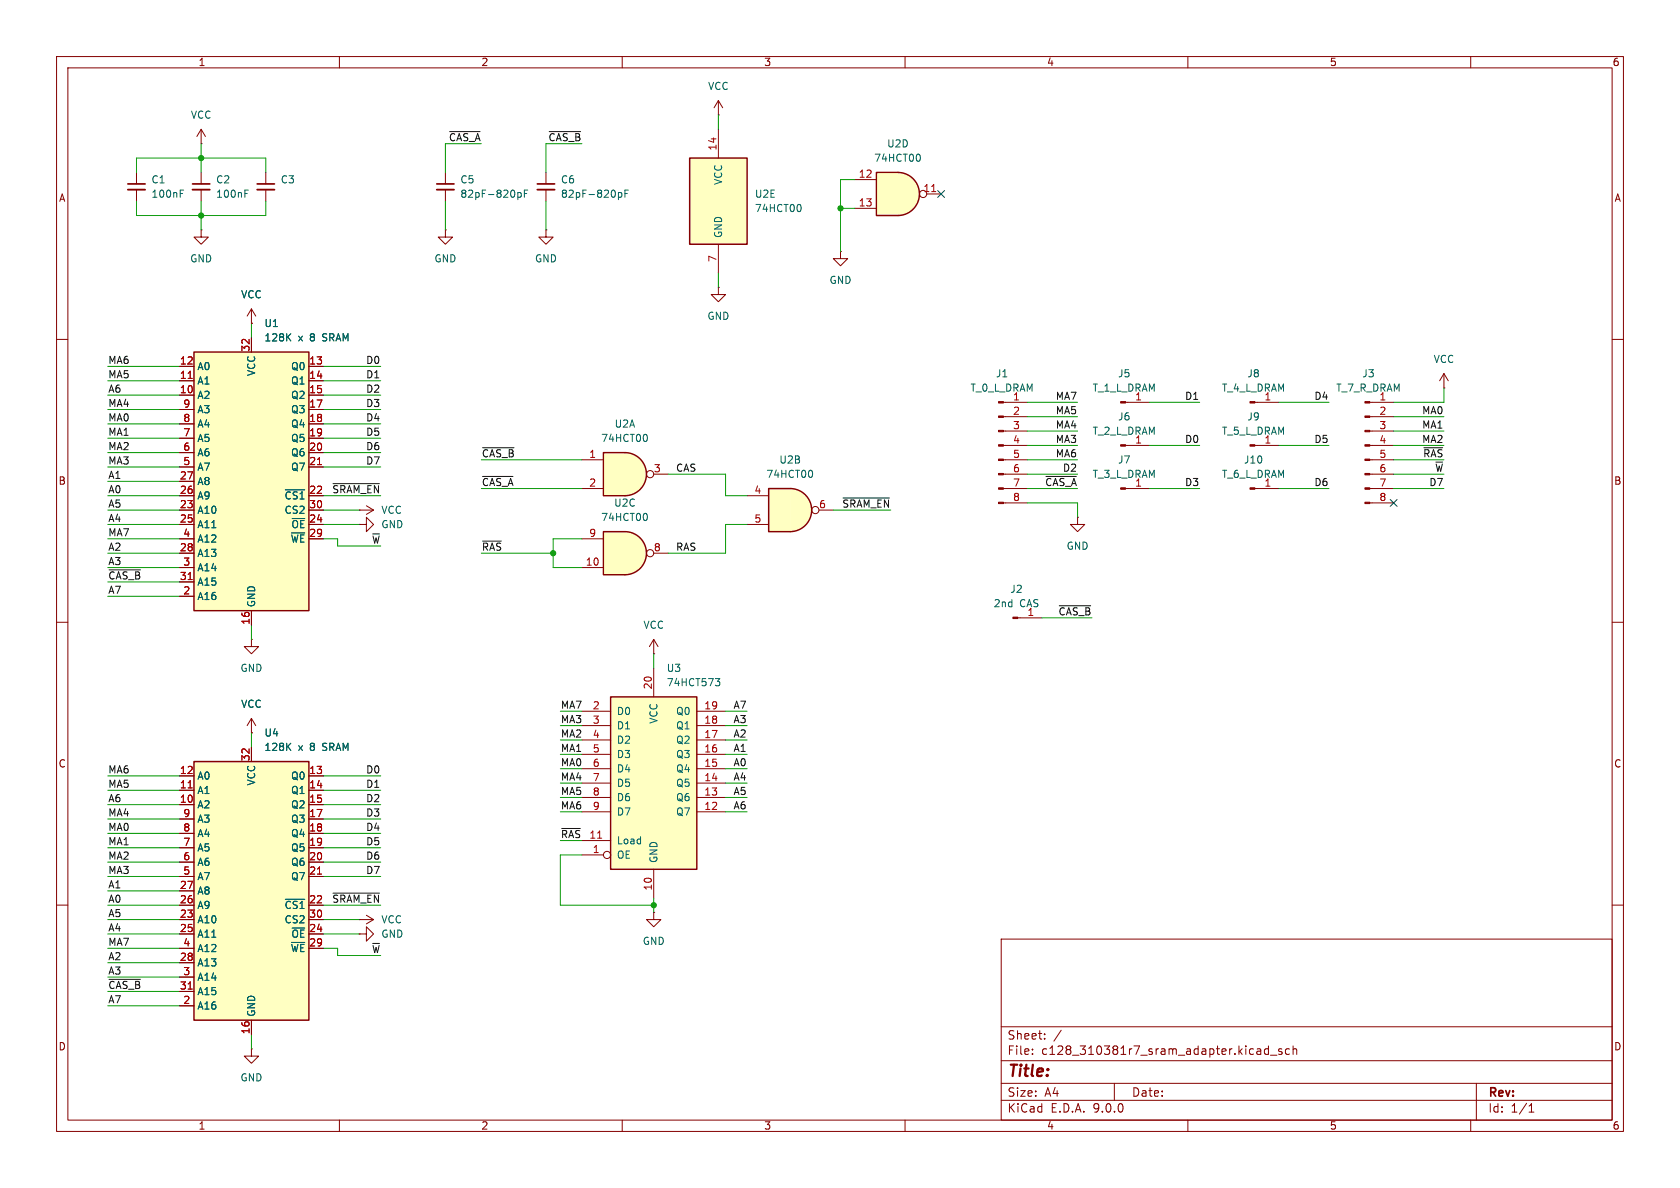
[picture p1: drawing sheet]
<svg xmlns="http://www.w3.org/2000/svg" width="297mm" height="210mm" viewBox="0 0 297 210" stroke-linecap="round" stroke-linejoin="round" font-family="sans-serif">
<g fill="none" stroke="#840000" stroke-width=".18">
<path d="M10 10h277v190h-277zM12 12h273v186h-273zM60 10v2M110 10v2M160 10v2M210 10v2M260 10v2M96.5 40.6v1.3h1.3l-1.3 1.3-1.3-1.3h1.3M96.5 40.6h.1M10 60h2M285 60h2M10 110h2"/>
<path d="M285 110h2M10 160h2M177 166h108v32h-108zM285 160h2M60 198v2M110 198v2M160 198v2M177 194.5h108M177 191.5h108M177 187.5h108M177 181.5h108M182.5 186.3v.1"/>
<path d="M182.5 185.5v.1M184.7 183.6v.1M184.7 182.8v.1M187.6 182.1l-1.3 2M197 191.5v3M210 198v2M224.2 184.9v1.5M224.2 185.5l-.4-.1-.3 .3v.4l.2 .2h.5M224.6 186.5h1.1M226.6 185.5l-.4-.1-.2 .2 .1 .2 .5 .2v.3h-.6M228 185.5l-.5-.1-.3 .3v.4l.2 .2h.6M228.6 185.5l.2-.1 .4 .1v.9"/>
<path d="M228.6 184.9v1.5M260 198v2M261 191.5v6.5M270.3 196.6h.9M270.3 195.5l.4-.4v1.5"/>
</g>
<path d="M110.5 94a3.8 3.8 0 0 1 3.8 3.8 3.8 3.8 0 0 1-3.8 3.8z" fill="#ffffc2" stroke="#ffffc2" stroke-width=".18"/>
<path d="M106.7 94h3.8v7.6h-3.8z" fill="#ffffc2"/>
<path d="M106.7 94h3.8a3.8 3.8 0 0 1 3.8 3.8 3.8 3.8 0 0 1-3.8 3.8h-3.8z" fill="none" stroke="#840000" stroke-width=".25"/>
<g fill="none" stroke="#840000" stroke-width=".18">
<path d="M102.9 95.3h3.8M115.6 97.8h2.5M102.9 100.3h3.8"/>
<circle cx="114.9" cy="97.8" r=".63"/>
</g>
<path d="M114.3 90.8l.1 .4-.1 .8" fill="none" stroke="#006464" stroke-width=".18"/>
<path d="M110.5 80a3.8 3.8 0 0 1 3.8 3.8 3.8 3.8 0 0 1-3.8 3.8z" fill="#ffffc2" stroke="#ffffc2" stroke-width=".18"/>
<path d="M106.7 80h3.8v7.6h-3.8z" fill="#ffffc2"/>
<path d="M106.7 80h3.8a3.8 3.8 0 0 1 3.8 3.8 3.8 3.8 0 0 1-3.8 3.8h-3.8z" fill="none" stroke="#840000" stroke-width=".25"/>
<g fill="none" stroke="#840000" stroke-width=".18">
<path d="M148.6 44.5v1.2h1.3l-1.3 1.3-1.3-1.3h1.3M148.6 44.5h.1M199 78.7h4.2M102.9 81.3h3.8M102.9 86.4h3.8M115.6 83.8h2.5M199 86.4h4.2M115.6 115.6h.1M115.6 113l-.8 1.3M115.6 113l.7 1.3M115.6 113v2.6M115.6 161.3v1.3h1.2l-1.2 1.2-1.3-1.2h1.3"/>
<path d="M115.6 161.3h.1"/>
<circle cx="114.9" cy="83.8" r=".63"/>
</g>
<path d="M114.3 76.8l.1 .5-.1 .7" fill="none" stroke="#006464" stroke-width=".18"/>
<g fill="#840000" stroke="#840000" stroke-width=".18">
<path d="M198.1 78.6h.9v.3h-.9z"/>
<path d="M198.1 86.2h.9v.3h-.9z"/>
</g>
<path d="M121.9 27.9h10.2v15.3h-10.2z" fill="#ffffc2"/>
<path d="M121.9 27.9h10.2v15.3h-10.2z" fill="none" stroke="#840000" stroke-width=".25"/>
<g fill="none" stroke="#840000" stroke-width=".18">
<path d="M127 17.8v2.5M127 17.8l-.8 1.3M127 17.8l.8 1.3M78.7 30.5v2M78.7 33.5v2.1M127 20.3h.1M127 22.9v5M44.4 57.2h.1M44.4 54.6l-.7 1.3M44.4 54.6l.8 1.3M44.4 54.6v2.6M78.7 40.6v1.3h1.3l-1.3 1.3-1.2-1.3h1.2"/>
<path d="M78.7 40.6h.1M127 50.8v1.3h1.3l-1.3 1.2-1.3-1.2h1.3M127 50.8h.1M127 43.2v5.1M177.4 71.1h4.2M177.4 73.7h4.2M177.4 76.2h4.2M177.4 78.7h4.2M177.4 81.3h4.2M177.4 83.8h4.2M177.4 86.4h4.2M177.4 88.9h4.2"/>
<path d="M44.4 113v1.3h1.3l-1.3 1.3-1.2-1.3h1.2M44.4 113h.1"/>
</g>
<path d="M91.6 34v1.3M91.6 34.1l.3-.1 .3 .3-.2 .5h-.4M92.7 34.2h.4M93.3 33.6h-.6v1.3M141.4 36.2l.2 .4-.2 .7" fill="none" stroke="#006464" stroke-width=".18"/>
<g fill="#840000" stroke="#840000" stroke-width=".18">
<path d="M176.5 71h.9v.2h-.9z"/>
<path d="M176.5 73.5h.9v.3h-.9z"/>
<path d="M176.5 76.1h.9v.2h-.9z"/>
<path d="M176.5 78.6h.9v.3h-.9z"/>
<path d="M176.5 81.2h.9v.2h-.9z"/>
<path d="M176.5 83.7h.9v.2h-.9z"/>
<path d="M176.5 86.2h.9v.3h-.9z"/>
<path d="M176.5 88.8h.9v.2h-.9z"/>
</g>
<path d="M77.2 32.5h3.1" fill="none" stroke="#840000" stroke-width=".3"/>
<path d="M77.2 33.5h3.1" fill="none" stroke="#840000" stroke-width=".33"/>
<path d="M139.7 86.4a3.8 3.8 0 0 1 3.8 3.8 3.8 3.8 0 0 1-3.8 3.8z" fill="#ffffc2" stroke="#ffffc2" stroke-width=".18"/>
<path d="M135.9 86.4h3.8v7.6h-3.8z" fill="#ffffc2"/>
<path d="M135.9 86.4h3.8a3.8 3.8 0 0 1 3.8 3.8 3.8 3.8 0 0 1-3.8 3.8h-3.8z" fill="none" stroke="#840000" stroke-width=".25"/>
<g fill="none" stroke="#840000" stroke-width=".18">
<path d="M35.6 25.4h.1M35.6 22.9l-.8 1.2M35.6 22.9l.7 1.2M35.6 22.9v2.5M199 71.1h4.2M221.8 71.1h4.3M221.8 78.7h4.3M242.2 71.1h4.2M242.2 73.7h4.2M242.2 76.2h4.2M242.2 78.7h4.2M255.3 68.6h.1"/>
<path d="M255.3 66l-.8 1.3M255.3 66l.7 1.3M255.3 66v2.6M63.5 90.2h.1M63.5 92.7h1.3v-1.3l1.2 1.3-1.2 1.3v-1.3M63.5 92.7h.1M63.5 90.2h2.5M64.8 89.4l1.2 .8M66 90.2l-1.2 .7M132.1 87.6h3.8M132.1 92.7h3.8M144.8 90.2h2.5"/>
<path d="M221.8 86.4h4.3M242.2 81.3h4.2M242.2 83.8h4.2M242.2 86.4h4.2M242.2 88.9h4.2M179.9 109.2h4.2M44.4 129.5h.1M44.4 127l-.7 1.3M44.4 127l.8 1.3M44.4 127v2.5M63.5 165.1h1.3v-1.3l1.2 1.3-1.2 1.3v-1.3M63.5 165.1h.1"/>
<path d="M63.5 162.6h.1M63.5 162.6h2.5M64.8 161.8l1.2 .8M66 162.6l-1.2 .7M44.4 185.4v1.3h1.3l-1.3 1.3-1.2-1.3h1.2M44.4 185.4h.1"/>
<circle cx="144.1" cy="90.2" r=".63"/>
</g>
<path d="M143.5 83.2l.2 .4-.2 .7" fill="none" stroke="#006464" stroke-width=".18"/>
<g fill="#840000" stroke="#840000" stroke-width=".18">
<path d="M179.1 109.1h.8v.2h-.8z"/>
<path d="M198.1 71h.9v.2h-.9z"/>
<path d="M241.3 71h.9v.2h-.9z"/>
<path d="M241.3 73.5h.9v.3h-.9z"/>
<path d="M241.3 76.1h.9v.2h-.9z"/>
<path d="M241.3 78.6h.9v.3h-.9z"/>
<path d="M241.3 81.2h.9v.2h-.9z"/>
<path d="M241.3 83.7h.9v.2h-.9z"/>
<path d="M241.3 86.2h.9v.3h-.9z"/>
<path d="M241.3 88.8h.9v.2h-.9z"/>
<path d="M221 78.6h.8v.3h-.8z"/>
<path d="M221 86.2h.8v.3h-.8z"/>
<path d="M221 71h.8v.2h-.8z"/>
</g>
<path d="M34.3 62.2h20.3v45.8h-20.3z" fill="#ffffc2"/>
<path d="M34.3 62.2h20.3v45.8h-20.3z" fill="none" stroke="#840000" stroke-width=".25"/>
<g fill="none" stroke="#840000" stroke-width=".18">
<path d="M44.4 59.7v2.5M31.7 64.8h2.6M31.7 67.3h2.6M31.7 69.9h2.6M31.7 72.4h2.6M31.7 74.9h2.6M31.7 77.5h2.6M54.6 64.8h2.5M54.6 67.3h2.5M54.6 69.9h2.5M54.6 72.4h2.5M54.6 74.9h2.5"/>
<path d="M54.6 77.5h2.5M31.7 80h2.6M31.7 82.6h2.6M31.7 85.1h2.6M31.7 87.6h2.6M31.7 90.2h2.6M31.7 92.7h2.6M31.7 95.3h2.6M31.7 97.8h2.6M54.6 80h2.5M54.6 82.6h2.5M54.6 87.6h2.5"/>
<path d="M54.6 90.2h2.5M54.6 92.7h2.5M54.6 95.3h2.5M31.7 100.3h2.6M31.7 102.9h2.6M31.7 105.4h2.6M44.4 108v2.5"/>
</g>
<path d="M33.3 66.9h.7M56.1 82.1h.7M33.3 102.5h.7" fill="none" stroke="#a90000" stroke-width=".18"/>
<path d="M50.9 59.5l.5 .8M51.4 59l-.7 .7M50.4 86.6h3.5" fill="none" stroke="#006464" stroke-width=".18"/>
<path d="M107.9 123.2h15.3v30.5h-15.3z" fill="#ffffc2"/>
<path d="M107.9 123.2h15.3v30.5h-15.3z" fill="none" stroke="#840000" stroke-width=".25"/>
<g fill="none" stroke="#840000" stroke-width=".18">
<path d="M35.6 30.5v2M35.6 33.5v2.1M47 30.5v2M47 33.5v2.1M115.6 118.1v5.1M102.9 125.7h5M102.9 128.3h5M102.9 130.8h5M102.9 133.4h5M102.9 135.9h5M102.9 138.4h5M123.2 125.7h5.1"/>
<path d="M123.2 128.3h5.1M123.2 130.8h5.1M123.2 133.4h5.1M123.2 135.9h5.1M123.2 138.4h5.1M102.9 141h5M102.9 143.5h5M102.9 148.6h5M102.9 151.1h3.8M115.6 153.7v5.1M123.2 141h5.1M123.2 143.5h5.1"/>
<circle cx="107.3" cy="151.1" r=".63"/>
</g>
<path d="M105.7 148.2h.7" fill="none" stroke="#a90000" stroke-width=".18"/>
<path d="M43.3 34.2h.4M43.3 33.6h.6M126.5 120h.7l-.4 .4 .4 .2v.4l-.2 .2h-.4" fill="none" stroke="#006464" stroke-width=".18"/>
<path d="M34 32.5h3.1M45.5 32.5h3" fill="none" stroke="#840000" stroke-width=".3"/>
<path d="M34 33.5h3.1M45.5 33.5h3" fill="none" stroke="#840000" stroke-width=".33"/>
<path d="M158.7 30.5a3.8 3.8 0 0 1 3.8 3.8 3.8 3.8 0 0 1-3.8 3.8z" fill="#ffffc2" stroke="#ffffc2" stroke-width=".18"/>
<path d="M154.9 30.5h3.8v7.6h-3.8z" fill="#ffffc2"/>
<path d="M154.9 30.5h3.8a3.8 3.8 0 0 1 3.8 3.8 3.8 3.8 0 0 1-3.8 3.8h-3.8z" fill="none" stroke="#840000" stroke-width=".25"/>
<g fill="none" stroke="#840000" stroke-width=".18">
<path d="M24.1 30.5v2M24.1 33.5v2.1M96.5 30.5v2M96.5 33.5v2.1M151.1 31.8h3.8M151.1 36.8h3.8M163.8 34.3h2.6M35.6 40.6v1.3h1.2l-1.2 1.3-1.3-1.3h1.3M35.6 40.6h.1M190.5 91.4v1.3h1.3l-1.3 1.3-1.3-1.3h1.3M190.5 91.4h.1"/>
<circle cx="163.2" cy="34.3" r=".63"/>
</g>
<path d="M164.7 33.9h.7" fill="none" stroke="#a90000" stroke-width=".18"/>
<path d="M31.9 34.2h.4M31.9 33.6h.6M109.3 34v1.3M109.3 34.1l.4-.1 .2 .3-.1 .5h-.5M110.5 34.2h.4M111.1 33.6h-.6v1.3M162.5 27.3l.2 .4-.2 .8" fill="none" stroke="#006464" stroke-width=".18"/>
<path d="M22.6 32.5h3.1M95 32.5h3" fill="none" stroke="#840000" stroke-width=".3"/>
<path d="M22.6 33.5h3.1M95 33.5h3" fill="none" stroke="#840000" stroke-width=".33"/>
<path d="M34.3 134.6h20.3v45.7h-20.3z" fill="#ffffc2"/>
<path d="M34.3 134.6h20.3v45.7h-20.3z" fill="none" stroke="#840000" stroke-width=".25"/>
<g fill="none" stroke="#840000" stroke-width=".18">
<path d="M44.4 57.2h.1M44.4 59.7v2.5M31.7 64.8h2.6M31.7 67.3h2.6M31.7 69.9h2.6M31.7 72.4h2.6M31.7 74.9h2.6M31.7 77.5h2.6M54.6 64.8h2.5M54.6 67.3h2.5M54.6 69.9h2.5M54.6 72.4h2.5"/>
<path d="M54.6 74.9h2.5M54.6 77.5h2.5M31.7 80h2.6M31.7 82.6h2.6M31.7 85.1h2.6M31.7 87.6h2.6M31.7 90.2h2.6M31.7 92.7h2.6M31.7 95.3h2.6M31.7 97.8h2.6M54.6 80h2.5M54.6 82.6h2.5"/>
<path d="M54.6 87.6h2.5M54.6 90.2h2.5M54.6 92.7h2.5M54.6 95.3h2.5M31.7 100.3h2.6M31.7 102.9h2.6M31.7 105.4h2.6M44.4 108v2.5M31.7 137.2h2.6M31.7 139.7h2.6M44.4 129.5h.1M44.4 132.1v2.5"/>
<path d="M54.6 137.2h2.5M54.6 139.7h2.5M31.7 142.2h2.6M31.7 144.8h2.6M31.7 147.3h2.6M31.7 149.9h2.6M31.7 152.4h2.6M31.7 154.9h2.6M31.7 157.5h2.6M54.6 142.2h2.5M54.6 144.8h2.5M54.6 147.3h2.5"/>
<path d="M54.6 149.9h2.5M54.6 152.4h2.5M54.6 154.9h2.5M31.7 160h2.6M31.7 162.6h2.6M31.7 165.1h2.6M31.7 167.6h2.6M31.7 170.2h2.6M31.7 172.7h2.6M31.7 175.3h2.6M31.7 177.8h2.6M54.6 160h2.5"/>
<path d="M54.6 162.6h2.5M54.6 165.1h2.5M54.6 167.6h2.5M44.4 180.3v2.6"/>
</g>
<path d="M33.3 66.9h.7M56.1 82.1h.7M33.3 102.5h.7M33.3 139.3h.7M56.1 154.5h.7M33.3 174.8h.7" fill="none" stroke="#a90000" stroke-width=".18"/>
<path d="M50.9 59.5l.5 .8M51.4 59l-.7 .7M50.4 86.6h3.5M50.9 131.9l.5 .8M51.4 131.4l-.7 .7M50.4 159h3.5" fill="none" stroke="#006464" stroke-width=".18"/>
<g fill="none" stroke="#0f0f0f" stroke-width=".18">
<path d="M79.5 23.3h5.4M97.1 23.3h5.5M85.3 79.1h5.6M251.7 79.1h3.3M58.9 85.5h8.2M85.3 84.2h5.4M85.3 95.7h3.3M149 88h8.3M184.9 84.2h5.4M19.3 100.7h5.5M187.3 107.1h5.5M58.9 157.9h8.2"/>
<path d="M99.3 146.5h3.3M19.3 173.1h5.5"/>
</g>
<g fill="none" stroke="#009600" stroke-width=".18">
<path d="M24.1 30.5v-2.6h22.9v2.6M24.1 35.6v2.5h22.9v-2.5M35.6 25.4v5.1M35.6 35.6v5M78.7 35.6v5M85.1 25.4h-6.4v5.1M96.5 35.6v5M102.9 25.4h-6.4v5.1M127 20.3v2.6M148.6 36.8h2.5M151.1 31.8h-2.5v12.7M44.4 57.2v2.5"/>
<path d="M127 48.3v2.5M19 74.9h12.7M19 77.5h12.7M19 72.4h12.7M19 67.3h12.7M19 69.9h12.7M19 64.8h12.7M57.1 74.9h10.2M57.1 77.5h10.2M57.1 72.4h10.2M57.1 67.3h10.2M57.1 69.9h10.2"/>
<path d="M57.1 64.8h10.2M181.6 73.7h8.9M181.6 71.1h8.9M181.6 76.2h8.9M181.6 78.7h8.9M203.2 71.1h8.9M203.2 78.7h8.9M226.1 71.1h8.8M226.1 78.7h8.8M246.4 73.7h8.9M246.4 76.2h8.9M246.4 78.7h8.9"/>
<path d="M255.3 68.6v2.5h-8.9M19 95.3h12.7M19 87.6h12.7M19 92.7h12.7M19 97.8h12.7M19 80h12.7M19 82.6h12.7M19 90.2h12.7M19 85.1h12.7M57.1 95.3h2.6v1.2h7.6M57.1 87.6h10.2M57.1 92.7h6.4"/>
<path d="M57.1 80h10.2M57.1 82.6h10.2M57.1 90.2h6.4M85.1 81.3h17.8M85.1 86.4h17.8M85.1 97.8h12.7M102.9 95.3h-5.1v5h5.1M118.1 83.8h10.2v3.8h3.8M132.1 92.7h-3.8v5.1h-10.2M147.3 90.2h10.2M181.6 81.3h8.9M181.6 83.8h8.9"/>
<path d="M181.6 86.4h8.9M181.6 88.9h8.9v2.5M203.2 86.4h8.9M226.1 86.4h8.8M246.4 81.3h8.9M246.4 83.8h8.9M246.4 86.4h8.9M19 100.3h12.7M19 105.4h12.7M19 102.9h12.7M44.4 110.5v2.5M115.6 115.6v2.5"/>
<path d="M184.1 109.2h8.9M19 139.7h12.7M19 137.2h12.7M44.4 129.5v2.6M57.1 139.7h10.2M57.1 137.2h10.2M99.1 125.7h3.8M99.1 130.8h3.8M99.1 128.3h3.8M99.1 133.4h3.8M99.1 135.9h3.8M99.1 138.4h3.8"/>
<path d="M128.3 125.7h3.8M128.3 130.8h3.8M128.3 128.3h3.8M128.3 133.4h3.8M128.3 135.9h3.8M128.3 138.4h3.8M19 142.2h12.7M19 152.4h12.7M19 149.9h12.7M19 147.3h12.7M19 154.9h12.7M19 144.8h12.7"/>
<path d="M19 157.5h12.7M57.1 142.2h10.2M57.1 152.4h10.2M57.1 149.9h10.2M57.1 147.3h10.2M57.1 154.9h10.2M57.1 144.8h10.2M99.1 148.6h3.8M99.1 141h3.8M99.1 143.5h3.8M102.9 151.1h-3.8v8.9h16.5M115.6 158.8v2.5"/>
<path d="M128.3 141h3.8M128.3 143.5h3.8M19 160h12.7M19 165.1h12.7M19 162.6h12.7M19 167.6h12.7M19 170.2h12.7M19 172.7h12.7M19 175.3h12.7M19 177.8h12.7M57.1 160h10.2M57.1 165.1h6.4"/>
<path d="M57.1 162.6h6.4M57.1 167.6h2.6v1.3h7.6M44.4 182.9v2.5"/>
</g>
<path d="M165.8 33.7l1.2 1.2M167 33.7l-1.2 1.2M245.8 88.3l1.2 1.2M247 88.3l-1.2 1.2" fill="none" stroke="#000084" stroke-width=".18"/>
<g fill="#009600" stroke="#009600" stroke-width=".18">
<circle cx="115.6" cy="160" r=".46"/>
<circle cx="97.8" cy="97.8" r=".46"/>
<circle cx="35.6" cy="27.9" r=".46"/>
<circle cx="148.6" cy="36.8" r=".46"/>
<circle cx="35.6" cy="38.1" r=".46"/>
</g>
<text font-size="2.8" fill="#840000" x="178" y="190.9">Title:</text>
<g font-size="2.1" fill="#840000">
<text x="178" y="184">Sheet:</text>
<text x="178" y="186.7">File:</text>
<text x="184.1" y="186.7">c128_310381r7_sram_adapter.kicad_sch</text>
<text x="178" y="196.9">KiCad</text>
<text x="178" y="194.1">Size:</text>
<text x="184.7" y="194.1">A4</text>
<text x="185.7" y="196.9">E.D.A.</text>
<text x="193.3" y="196.9">9.0.0</text>
<text x="200" y="194.1">Date:</text>
<text x="263" y="194.3">Rev:</text>
<text x="263" y="196.9">Id:</text>
<text x="267.1" y="196.9">1/1</text>
</g>
<g font-size="1.8" fill="#840000">
<text x="35" y="11.9">1</text>
<text x="85" y="11.9">2</text>
<text x="135" y="11.9">3</text>
<text x="185" y="11.9">4</text>
<text x="235" y="11.9">5</text>
<text x="285" y="11.9">6</text>
<text x="10.3" y="35.9">A</text>
<text x="285.3" y="35.9">A</text>
<text x="10.3" y="85.9">B</text>
<text x="285.3" y="85.9">B</text>
<text x="10.3" y="135.9">C</text>
<text x="285.3" y="135.9">C</text>
<text x="10.3" y="185.9">D</text>
<text x="285.3" y="185.9">D</text>
<text x="35" y="199.9">1</text>
<text x="85" y="199.9">2</text>
<text x="135" y="199.9">3</text>
<text x="185" y="199.9">4</text>
<text x="235" y="199.9">5</text>
<text x="285" y="199.9">6</text>
</g>
<g font-size="1.8" fill="#006464">
<text x="125.1" y="16.1">VCC</text>
<text x="33.6" y="21.2">VCC</text>
<text x="154.4" y="28.8">74HCT00</text>
<text x="156.7" y="26.3">U2D</text>
<text x="26.7" y="32.6">C1</text>
<text x="26.7" y="35.2">100nF</text>
<text x="38.1" y="32.6">C2</text>
<text x="38.1" y="35.2">100nF</text>
<text x="49.5" y="32.6">C3</text>
<text x="81.3" y="32.6">C5</text>
<text x="81.3" y="35.2">82pF-820pF</text>
<text x="99.1" y="32.6">C6</text>
<text x="99.1" y="35.2">82pF-820pF</text>
<text x="127.9" y="32.8" transform="rotate(-90 127.9 32.8)">VCC</text>
<text x="133.4" y="35.2">U2E</text>
<text x="133.4" y="37.7">74HCT00</text>
<text x="33.5" y="46.6">GND</text>
<text x="76.7" y="46.6">GND</text>
<text x="94.5" y="46.6">GND</text>
<text x="127.9" y="42.2" transform="rotate(-90 127.9 42.2)">GND</text>
<text x="42.5" y="52.9">VCC</text>
<text x="146.6" y="50.4">GND</text>
<text x="46.7" y="58">U1</text>
<text x="125" y="56.7">GND</text>
<text x="34.8" y="65.6">A0</text>
<text x="46.7" y="60.6">128K</text>
<text x="51.4" y="65.6">Q0</text>
<text x="52.7" y="60.6">x</text>
<text x="54.9" y="60.6">8</text>
<text x="57.3" y="60.6">SRAM</text>
<text x="253.4" y="64.4">VCC</text>
<text x="34.8" y="68.2">A1</text>
<text x="34.8" y="70.7">A2</text>
<text x="45.3" y="66.6" transform="rotate(-90 45.3 66.6)">VCC</text>
<text x="51.4" y="68.2">Q1</text>
<text x="51.4" y="70.7">Q2</text>
<text x="171.5" y="69.4">T_0_L_DRAM</text>
<text x="176" y="66.9">J1</text>
<text x="193.1" y="69.4">T_1_L_DRAM</text>
<text x="197.6" y="66.9">J5</text>
<text x="215.9" y="69.4">T_4_L_DRAM</text>
<text x="220.4" y="66.9">J8</text>
<text x="236.1" y="69.4">T_7_R_DRAM</text>
<text x="240.7" y="66.9">J3</text>
<text x="34.8" y="73.3">A3</text>
<text x="34.8" y="75.8">A4</text>
<text x="51.4" y="73.3">Q3</text>
<text x="51.4" y="75.8">Q4</text>
<text x="108.6" y="75.8">U2A</text>
<text x="193.1" y="77.1">T_2_L_DRAM</text>
<text x="197.6" y="74.5">J6</text>
<text x="215.9" y="77.1">T_5_L_DRAM</text>
<text x="220.4" y="74.5">J9</text>
<text x="34.8" y="78.3">A5</text>
<text x="34.8" y="80.9">A6</text>
<text x="34.8" y="83.4">A7</text>
<text x="51.4" y="78.3">Q5</text>
<text x="51.4" y="80.9">Q6</text>
<text x="51.4" y="83.4">Q7</text>
<text x="106.2" y="78.3">74HCT00</text>
<text x="137.7" y="82.1">U2B</text>
<text x="197.6" y="82.1">J7</text>
<text x="219.8" y="82.1">J10</text>
<text x="34.8" y="86">A8</text>
<text x="34.8" y="88.5">A9</text>
<text x="50.2" y="88.5">~{CS1}</text>
<text x="108.5" y="89.8">U2C</text>
<text x="135.4" y="84.7">74HCT00</text>
<text x="193.1" y="84.7">T_3_L_DRAM</text>
<text x="215.9" y="84.7">T_6_L_DRAM</text>
<text x="34.8" y="91">A10</text>
<text x="34.8" y="93.6">A11</text>
<text x="50.2" y="91">CS2</text>
<text x="51.4" y="93.6">~{OE}</text>
<text x="67.3" y="93.6">GND</text>
<text x="67.3" y="91">VCC</text>
<text x="106.2" y="92.3">74HCT00</text>
<text x="34.8" y="96.1">A12</text>
<text x="34.8" y="98.7">A13</text>
<text x="34.8" y="101.2">A14</text>
<text x="51.3" y="96.1">~{WE}</text>
<text x="188.5" y="97.4">GND</text>
<text x="34.8" y="103.7">A15</text>
<text x="34.8" y="106.3">A16</text>
<text x="45.3" y="107.4" transform="rotate(-90 45.3 107.4)">GND</text>
<text x="175.6" y="107.5">2nd</text>
<text x="178.5" y="105">J2</text>
<text x="180.3" y="107.5">CAS</text>
<text x="113.7" y="111.4">VCC</text>
<text x="181.5" y="109">1</text>
<text x="42.4" y="119">GND</text>
<text x="117.8" y="119">U3</text>
<text x="42.5" y="125.3">VCC</text>
<text x="117.8" y="121.5">74HCT573</text>
<text x="46.7" y="130.4">U4</text>
<text x="109" y="126.6">D0</text>
<text x="109" y="129.1">D1</text>
<text x="109" y="131.7">D2</text>
<text x="116.4" y="128" transform="rotate(-90 116.4 128)">VCC</text>
<text x="119.4" y="126.6">Q0</text>
<text x="119.4" y="129.1">Q1</text>
<text x="119.4" y="131.7">Q2</text>
<text x="46.7" y="132.9">128K</text>
<text x="52.7" y="132.9">x</text>
<text x="54.9" y="132.9">8</text>
<text x="57.3" y="132.9">SRAM</text>
<text x="109" y="134.2">D3</text>
<text x="109" y="136.8">D4</text>
<text x="119.4" y="134.2">Q3</text>
<text x="119.4" y="136.8">Q4</text>
<text x="34.8" y="138">A0</text>
<text x="34.8" y="140.6">A1</text>
<text x="34.8" y="143.1">A2</text>
<text x="45.3" y="139" transform="rotate(-90 45.3 139)">VCC</text>
<text x="51.4" y="138">Q0</text>
<text x="51.4" y="140.6">Q1</text>
<text x="51.4" y="143.1">Q2</text>
<text x="109" y="139.3">D5</text>
<text x="109" y="141.8">D6</text>
<text x="119.4" y="139.3">Q5</text>
<text x="119.4" y="141.8">Q6</text>
<text x="34.8" y="145.6">A3</text>
<text x="34.8" y="148.2">A4</text>
<text x="51.4" y="145.6">Q3</text>
<text x="51.4" y="148.2">Q4</text>
<text x="109" y="144.4">D7</text>
<text x="109" y="149.5">Load</text>
<text x="119.4" y="144.4">Q7</text>
<text x="34.8" y="150.7">A5</text>
<text x="34.8" y="153.3">A6</text>
<text x="34.8" y="155.8">A7</text>
<text x="51.4" y="150.7">Q5</text>
<text x="51.4" y="153.3">Q6</text>
<text x="51.4" y="155.8">Q7</text>
<text x="109" y="152">OE</text>
<text x="116.4" y="152.7" transform="rotate(-90 116.4 152.7)">GND</text>
<text x="34.8" y="158.3">A8</text>
<text x="34.8" y="160.9">A9</text>
<text x="50.2" y="160.9">~{CS1}</text>
<text x="34.8" y="163.4">A10</text>
<text x="34.8" y="166">A11</text>
<text x="50.2" y="163.4">CS2</text>
<text x="51.4" y="166">~{OE}</text>
<text x="67.3" y="166">GND</text>
<text x="67.3" y="163.4">VCC</text>
<text x="113.5" y="167.2">GND</text>
<text x="34.8" y="168.5">A12</text>
<text x="34.8" y="171">A13</text>
<text x="34.8" y="173.6">A14</text>
<text x="51.3" y="168.5">~{WE}</text>
<text x="34.8" y="176.1">A15</text>
<text x="34.8" y="178.7">A16</text>
<text x="45.3" y="179.8" transform="rotate(-90 45.3 179.8)">GND</text>
<text x="42.4" y="191.4">GND</text>
</g>
<g font-size="1.8" fill="#0f0f0f">
<text x="79.3" y="25.1">~{CAS_A}</text>
<text x="96.9" y="25.1">~{CAS_B}</text>
<text x="19" y="64.4">MA6</text>
<text x="64.6" y="64.4">D0</text>
<text x="19" y="67">MA5</text>
<text x="19" y="69.5">A6</text>
<text x="64.6" y="69.5">D2</text>
<text x="64.6" y="67">D1</text>
<text x="186.5" y="70.8">MA7</text>
<text x="209.4" y="70.8">D1</text>
<text x="232.3" y="70.8">D4</text>
<text x="19" y="77.1">MA1</text>
<text x="19" y="72">MA4</text>
<text x="19" y="74.6">MA0</text>
<text x="64.6" y="77.1">D5</text>
<text x="64.6" y="74.6">D4</text>
<text x="64.6" y="72">D3</text>
<text x="186.5" y="73.3">MA5</text>
<text x="186.5" y="75.9">MA4</text>
<text x="251.3" y="75.9">MA1</text>
<text x="251.3" y="73.3">MA0</text>
<text x="19" y="82.2">MA3</text>
<text x="19" y="79.7">MA2</text>
<text x="64.6" y="79.7">D6</text>
<text x="64.6" y="82.2">D7</text>
<text x="85.1" y="80.9">~{CAS_B}</text>
<text x="119.4" y="83.5">CAS</text>
<text x="186.5" y="78.4">MA3</text>
<text x="186.5" y="80.9">MA6</text>
<text x="187.8" y="83.5">D2</text>
<text x="209.4" y="78.4">D0</text>
<text x="232.3" y="78.4">D5</text>
<text x="251.3" y="78.4">MA2</text>
<text x="251.5" y="80.9">~{RAS}</text>
<text x="253.6" y="83.5">~{W}</text>
<text x="19" y="87.3">A0</text>
<text x="19" y="84.7">A1</text>
<text x="19" y="89.8">A5</text>
<text x="58.6" y="87.3">~{SRAM_EN}</text>
<text x="85.1" y="86">~{CAS_A}</text>
<text x="148.8" y="89.8">~{SRAM_EN}</text>
<text x="184.7" y="86">~{CAS_A}</text>
<text x="209.4" y="86">D3</text>
<text x="232.3" y="86">D6</text>
<text x="252.6" y="86">D7</text>
<text x="19" y="92.4">A4</text>
<text x="19" y="94.9">MA7</text>
<text x="19" y="100">A3</text>
<text x="19" y="97.4">A2</text>
<text x="65.7" y="96.2">~{W}</text>
<text x="85.1" y="97.4">~{RAS}</text>
<text x="119.4" y="97.4">RAS</text>
<text x="19" y="105.1">A7</text>
<text x="19" y="102.5">~{CAS_B}</text>
<text x="187" y="108.9">~{CAS_B}</text>
<text x="99.1" y="125.4">MA7</text>
<text x="129.6" y="125.4">A7</text>
<text x="99.1" y="127.9">MA3</text>
<text x="99.1" y="130.5">MA2</text>
<text x="129.6" y="127.9">A3</text>
<text x="129.6" y="130.5">A2</text>
<text x="19" y="136.8">MA6</text>
<text x="64.6" y="136.8">D0</text>
<text x="99.1" y="135.5">MA0</text>
<text x="99.1" y="133">MA1</text>
<text x="129.6" y="135.5">A0</text>
<text x="129.6" y="133">A1</text>
<text x="19" y="139.4">MA5</text>
<text x="19" y="141.9">A6</text>
<text x="64.6" y="141.9">D2</text>
<text x="64.6" y="139.4">D1</text>
<text x="99.1" y="138.1">MA4</text>
<text x="99.1" y="140.6">MA5</text>
<text x="99.1" y="143.2">MA6</text>
<text x="129.6" y="138.1">A4</text>
<text x="129.6" y="143.2">A6</text>
<text x="129.6" y="140.6">A5</text>
<text x="19" y="149.5">MA1</text>
<text x="19" y="147">MA0</text>
<text x="19" y="144.4">MA4</text>
<text x="64.6" y="144.4">D3</text>
<text x="64.6" y="149.5">D5</text>
<text x="64.6" y="147">D4</text>
<text x="99.1" y="148.2">~{RAS}</text>
<text x="19" y="154.6">MA3</text>
<text x="19" y="152.1">MA2</text>
<text x="64.6" y="152.1">D6</text>
<text x="64.6" y="154.6">D7</text>
<text x="19" y="159.7">A0</text>
<text x="19" y="157.1">A1</text>
<text x="58.6" y="159.7">~{SRAM_EN}</text>
<text x="19" y="162.2">A5</text>
<text x="19" y="164.8">A4</text>
<text x="19" y="167.3">MA7</text>
<text x="19" y="169.8">A2</text>
<text x="19" y="172.4">A3</text>
<text x="65.7" y="168.6">~{W}</text>
<text x="19" y="177.5">A7</text>
<text x="19" y="174.9">~{CAS_B}</text>
</g>
<g font-size="1.8" fill="#a90000">
<text x="126.7" y="26.7" transform="rotate(-90 126.7 26.7)">14</text>
<text x="151.7" y="31.5">12</text>
<text x="163.2" y="34">11</text>
<text x="151.7" y="36.6">13</text>
<text x="126.7" y="46.4" transform="rotate(-90 126.7 46.4)">7</text>
<text x="31.7" y="64.5">12</text>
<text x="44.2" y="62.3" transform="rotate(-90 44.2 62.3)">32</text>
<text x="54.6" y="64.5">13</text>
<text x="31.7" y="67.1">11</text>
<text x="31.7" y="69.6">10</text>
<text x="54.6" y="67.1">14</text>
<text x="54.6" y="69.6">15</text>
<text x="179" y="70.9">1</text>
<text x="200.6" y="70.9">1</text>
<text x="223.4" y="70.9">1</text>
<text x="243.8" y="70.9">1</text>
<text x="32.3" y="72.1">9</text>
<text x="32.3" y="74.7">8</text>
<text x="32.3" y="77.2">7</text>
<text x="54.6" y="72.1">17</text>
<text x="54.6" y="74.7">18</text>
<text x="54.6" y="77.2">19</text>
<text x="179" y="73.4">2</text>
<text x="179" y="75.9">3</text>
<text x="243.8" y="73.4">2</text>
<text x="243.8" y="75.9">3</text>
<text x="32.3" y="79.8">6</text>
<text x="32.3" y="82.3">5</text>
<text x="54.6" y="79.8">20</text>
<text x="54.6" y="82.3">21</text>
<text x="104.1" y="81">1</text>
<text x="115.5" y="83.6">3</text>
<text x="179" y="78.5">4</text>
<text x="179" y="81">5</text>
<text x="179" y="83.6">6</text>
<text x="200.6" y="78.5">1</text>
<text x="223.4" y="78.5">1</text>
<text x="243.8" y="78.5">4</text>
<text x="243.8" y="81">5</text>
<text x="243.8" y="83.6">6</text>
<text x="31.7" y="84.8">27</text>
<text x="31.7" y="87.4">26</text>
<text x="31.7" y="89.9">23</text>
<text x="54.6" y="87.4">22</text>
<text x="54.6" y="89.9">30</text>
<text x="104.1" y="86.1">2</text>
<text x="133.3" y="87.4">4</text>
<text x="144.7" y="89.9">6</text>
<text x="179" y="86.1">7</text>
<text x="179" y="88.6">8</text>
<text x="200.6" y="86.1">1</text>
<text x="223.4" y="86.1">1</text>
<text x="243.8" y="86.1">7</text>
<text x="243.8" y="88.6">8</text>
<text x="31.7" y="92.5">25</text>
<text x="32.3" y="95">4</text>
<text x="54.6" y="92.5">24</text>
<text x="54.6" y="95">29</text>
<text x="104.1" y="95">9</text>
<text x="133.3" y="92.5">5</text>
<text x="31.7" y="97.5">28</text>
<text x="32.3" y="100.1">3</text>
<text x="103.5" y="100.1">10</text>
<text x="115.5" y="97.5">8</text>
<text x="31.7" y="102.6">31</text>
<text x="32.3" y="105.2">2</text>
<text x="44.2" y="110.5" transform="rotate(-90 44.2 110.5)">16</text>
<text x="104.7" y="125.5">2</text>
<text x="115.3" y="122" transform="rotate(-90 115.3 122)">20</text>
<text x="124.4" y="125.5">19</text>
<text x="104.7" y="128">3</text>
<text x="104.7" y="130.6">4</text>
<text x="124.4" y="128">18</text>
<text x="124.4" y="130.6">17</text>
<text x="31.7" y="136.9">12</text>
<text x="44.2" y="134.7" transform="rotate(-90 44.2 134.7)">32</text>
<text x="54.6" y="136.9">13</text>
<text x="104.7" y="133.1">5</text>
<text x="104.7" y="135.6">6</text>
<text x="124.4" y="133.1">16</text>
<text x="124.4" y="135.6">15</text>
<text x="31.7" y="139.4">11</text>
<text x="31.7" y="142">10</text>
<text x="54.6" y="139.4">14</text>
<text x="54.6" y="142">15</text>
<text x="104.7" y="138.2">7</text>
<text x="104.7" y="140.7">8</text>
<text x="104.7" y="143.3">9</text>
<text x="124.4" y="138.2">14</text>
<text x="124.4" y="140.7">13</text>
<text x="124.4" y="143.3">12</text>
<text x="32.3" y="144.5">9</text>
<text x="32.3" y="147.1">8</text>
<text x="32.3" y="149.6">7</text>
<text x="54.6" y="144.5">17</text>
<text x="54.6" y="147.1">18</text>
<text x="54.6" y="149.6">19</text>
<text x="104.1" y="148.3">11</text>
<text x="32.3" y="152.1">6</text>
<text x="32.3" y="154.7">5</text>
<text x="54.6" y="152.1">20</text>
<text x="54.6" y="154.7">21</text>
<text x="104.7" y="150.9">1</text>
<text x="31.7" y="157.2">27</text>
<text x="31.7" y="159.8">26</text>
<text x="54.6" y="159.8">22</text>
<text x="115.3" y="157.5" transform="rotate(-90 115.3 157.5)">10</text>
<text x="31.7" y="162.3">23</text>
<text x="31.7" y="164.8">25</text>
<text x="32.3" y="167.4">4</text>
<text x="54.6" y="162.3">30</text>
<text x="54.6" y="164.8">24</text>
<text x="54.6" y="167.4">29</text>
<text x="31.7" y="169.9">28</text>
<text x="32.3" y="172.5">3</text>
<text x="31.7" y="175">31</text>
<text x="32.3" y="177.5">2</text>
<text x="44.2" y="182.9" transform="rotate(-90 44.2 182.9)">16</text>
</g>
</svg>
